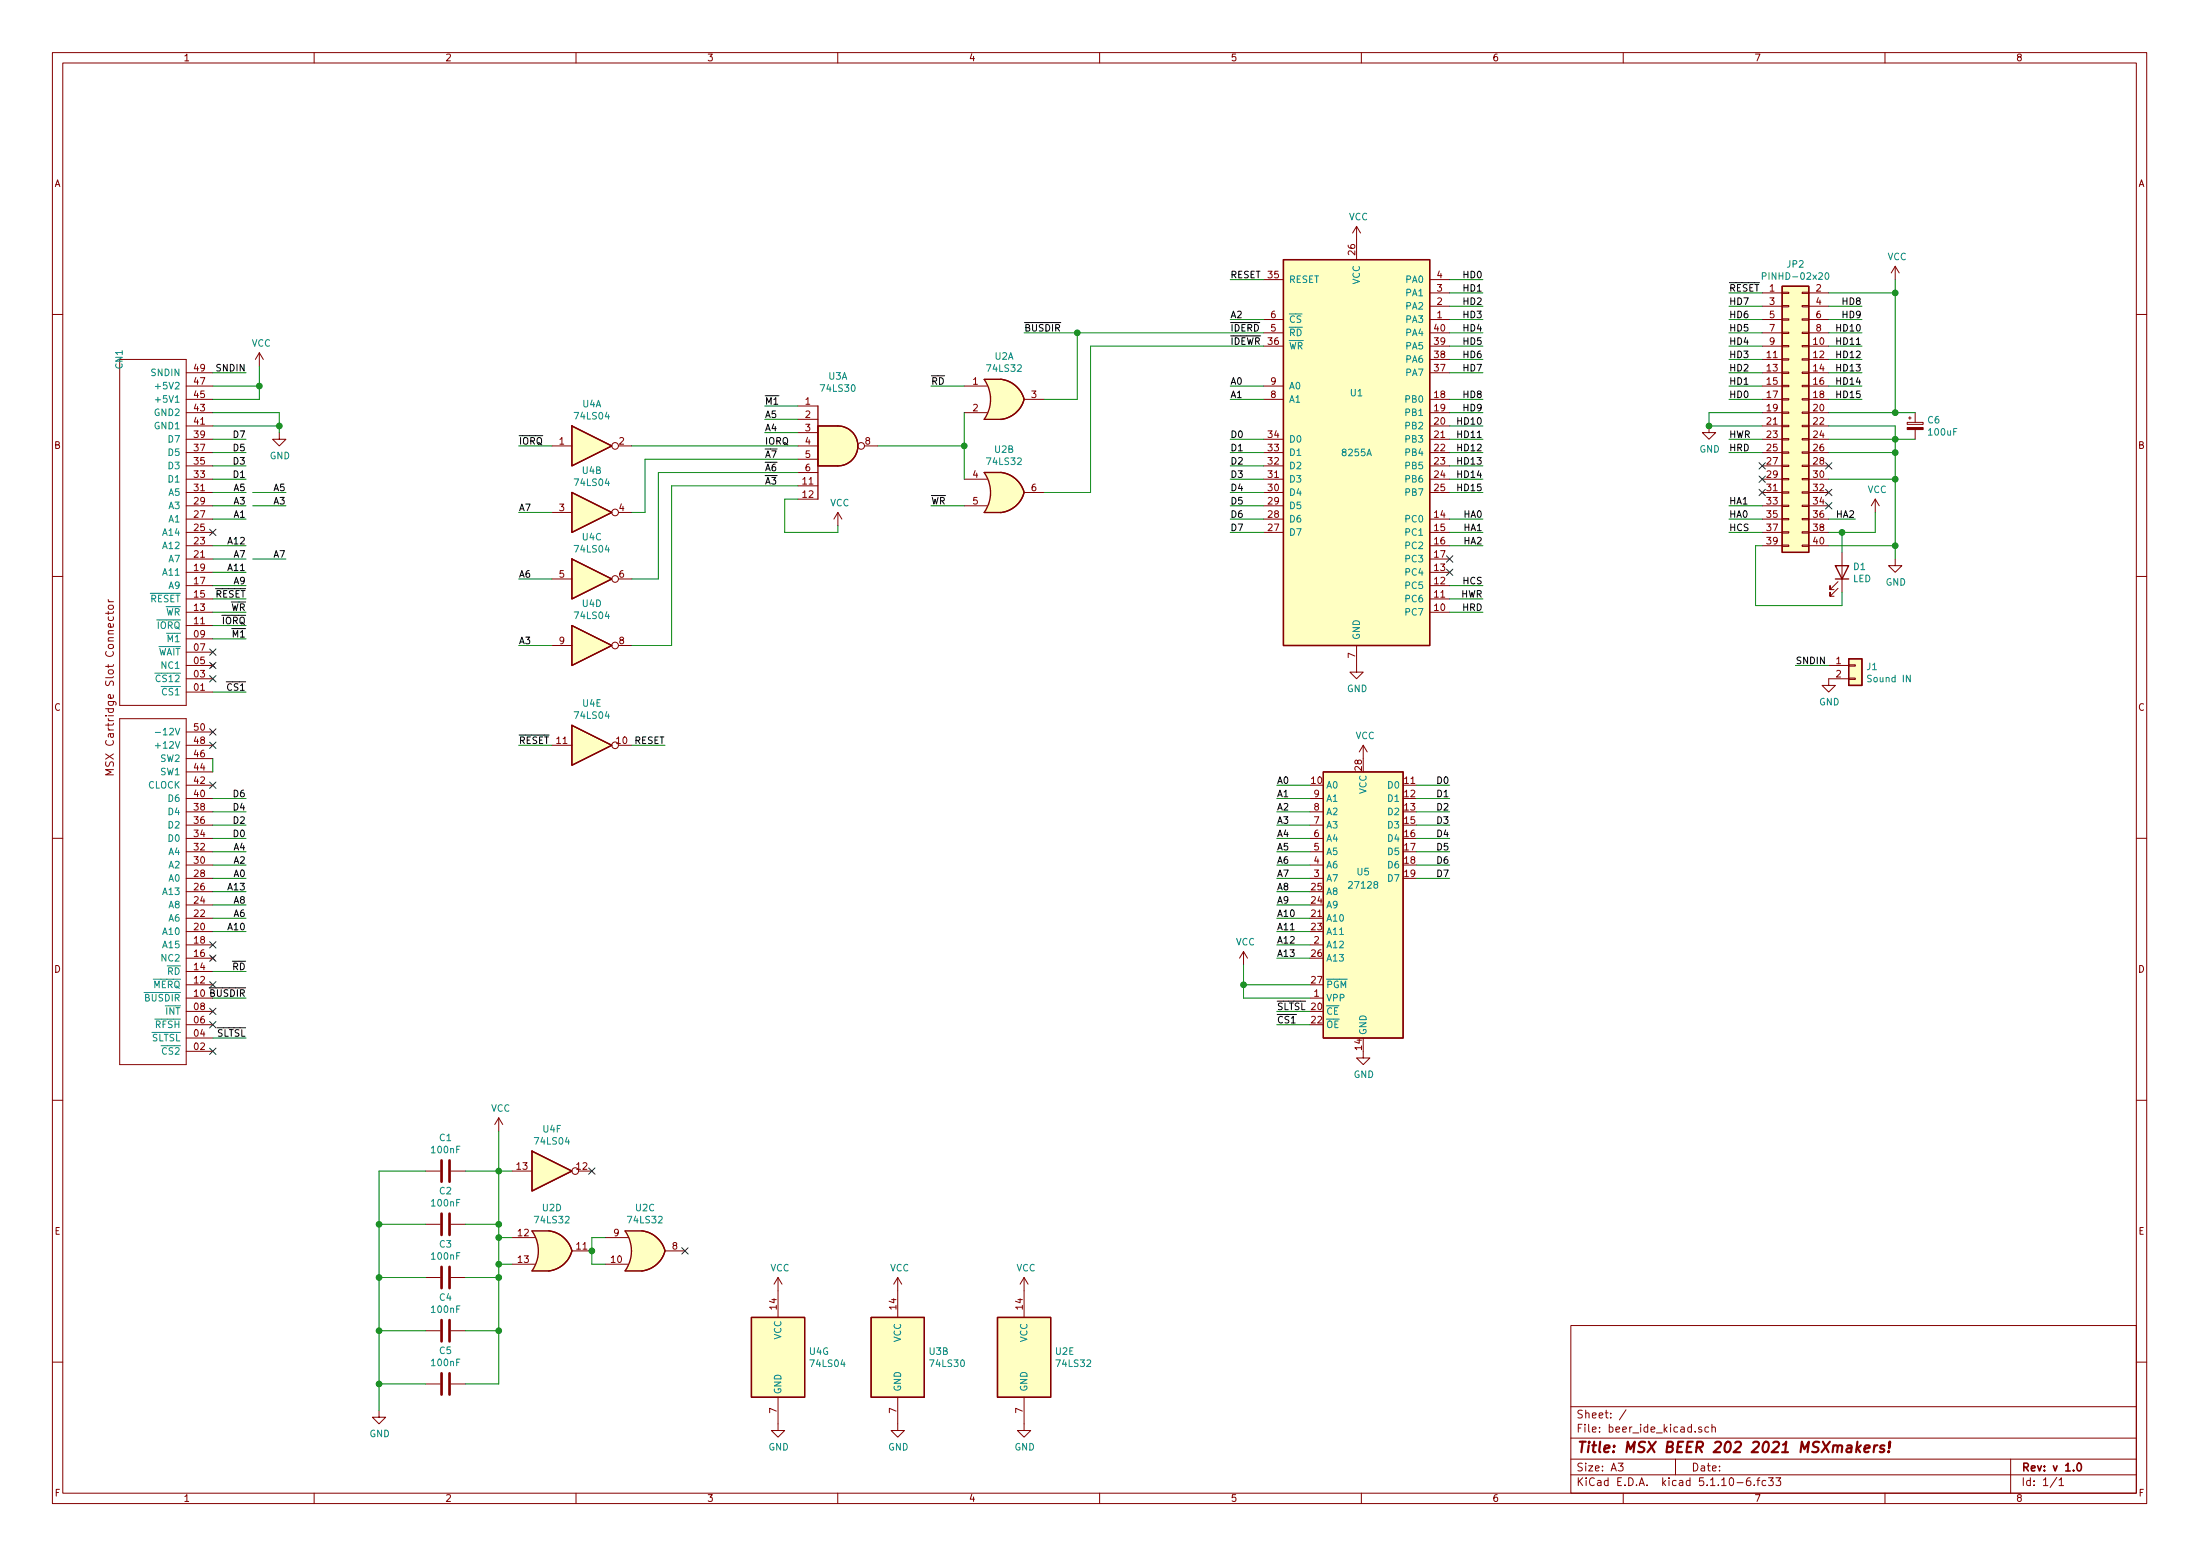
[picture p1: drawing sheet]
<svg xmlns="http://www.w3.org/2000/svg" width="420mm" height="297mm" viewBox="0 0 420 297" stroke-linecap="round" stroke-linejoin="round" font-family="sans-serif">
<g fill="none" stroke="#840000" stroke-width=".19">
<path d="M10 10h400v277h-400zM12 12h396v273.1h-396zM60 10v2M110 10v2M160 10v2M210 10v2M260 10v2M310 10v2M360 10v2M241.3 53.4h3.8M259.1 43.2l-.8 1.3M259.1 43.2v6.4"/>
<path d="M259.1 43.2l.7 1.3M273 58.5h3.9M273 55.9h3.9M273 53.4h3.9M336.5 58.5h3.9M336.5 55.9h3.9M340.4 58.3h1.2v.3h-1.2zM340.4 55.8h1.2v.2h-1.2zM344.2 58.3h1.2v.3h-1.2zM344.2 55.8h1.2v.2h-1.2zM345.4 58.5h3.8M345.4 55.9h3.8"/>
<path d="M361.9 50.8l-.7 1.3M361.9 50.8v2.6M361.9 50.8l.8 1.3M10 60h2M22.9 68.6h12.7v66.1h-12.7zM35.6 78.8h5M35.6 76.2h5M35.6 73.7h5M35.6 71.2h5M49.5 67.3l-.7 1.3M49.5 67.3v2.6M49.5 67.3l.8 1.3"/>
<path d="M152.4 77.5h3.8M184.1 78.8h4.4M184.1 73.7h4.4M195.6 76.2h3.8M241.3 76.2h3.8M241.3 73.7h3.8M241.3 61h3.8M241.3 66.1h3.8M241.3 63.5h3.8M273 68.6h3.9M273 78.8h3.9M273 76.2h3.9"/>
<path d="M273 71.2h3.9M273 61h3.9M273 66.1h3.9M273 63.5h3.9M336.5 68.6h3.9M336.5 78.8h3.9M336.5 76.2h3.9M336.5 73.7h3.9M336.5 71.2h3.9M336.5 61h3.9M336.5 66.1h3.9M336.5 63.5h3.9"/>
<path d="M340.4 76.1h1.2v.3h-1.2zM340.4 73.6h1.2v.2h-1.2zM340.4 71h1.2v.3h-1.2zM340.4 68.5h1.2v.2h-1.2zM340.4 78.6h1.2v.3h-1.2zM340.4 65.9h1.2v.3h-1.2zM340.4 63.4h1.2v.3h-1.2zM340.4 60.9h1.2v.2h-1.2zM344.2 76.1h1.2v.3h-1.2zM344.2 73.6h1.2v.2h-1.2zM344.2 71h1.2v.3h-1.2zM344.2 68.5h1.2v.2h-1.2z"/>
<path d="M344.2 78.6h1.2v.3h-1.2zM344.2 65.9h1.2v.3h-1.2zM344.2 63.4h1.2v.3h-1.2zM344.2 60.9h1.2v.2h-1.2zM345.4 68.6h3.8M345.4 78.8h3.8M345.4 76.2h3.8M345.4 73.7h3.8M345.4 71.2h3.8M345.4 61h3.8M345.4 66.1h3.8M345.4 63.5h3.8"/>
<path d="M364.5 79.8h.5M364.7 79.5v.5M365.8 78.8v1.8M408 60h2M35.6 99.1h5M35.6 96.6h5M35.6 94h5M35.6 91.5h5M35.6 88.9h5M35.6 86.4h5M35.6 83.9h5M35.6 81.3h5"/>
<path d="M53.3 82.6v1.3h1.3l-1.3 1.2-1.2-1.2h1.2M105.4 85.1h3.8M105.4 97.8h3.8M118.1 85.1h2.5M118.1 97.8h2.5M152.4 92.7h3.8M152.4 95.3h3.8M152.4 80h3.8M152.4 82.6h3.8M152.4 85.1h3.8M152.4 87.7h3.8M152.4 90.2h3.8"/>
<path d="M160 97.8l-.7 1.3M160 97.8v2.6M160 97.8l.8 1.3M165.1 85.1h2.5M184.1 96.6h4.4M184.1 91.5h4.4M195.6 94h3.8M241.3 99.1h3.8M241.3 96.6h3.8M241.3 94h3.8M241.3 91.5h3.8M241.3 88.9h3.8"/>
<path d="M241.3 86.4h3.8M241.3 83.9h3.8M273 99.1h3.9M273 94h3.9M273 91.5h3.9M273 88.9h3.9M273 86.4h3.9M273 83.9h3.9M273 81.3h3.9M326.4 81.3v1.3h1.3l-1.3 1.3-1.3-1.3h1.3M336.5 99.1h3.9M336.5 96.6h3.9"/>
<path d="M336.5 94h3.9M336.5 91.5h3.9M336.5 88.9h3.9M336.5 86.4h3.9M336.5 83.9h3.9M336.5 81.3h3.9M340.4 83.7h1.2v.3h-1.2zM340.4 86.3h1.2v.2h-1.2zM340.4 88.8h1.2v.3h-1.2zM340.4 91.3h1.2v.3h-1.2zM340.4 93.9h1.2v.2h-1.2zM340.4 96.4h1.2v.3h-1.2z"/>
<path d="M340.4 99h1.2v.2h-1.2zM340.4 81.2h1.2v.2h-1.2zM344.2 83.7h1.2v.3h-1.2zM344.2 86.3h1.2v.2h-1.2zM344.2 88.8h1.2v.3h-1.2zM344.2 91.3h1.2v.3h-1.2zM344.2 93.9h1.2v.2h-1.2zM344.2 96.4h1.2v.3h-1.2zM344.2 99h1.2v.2h-1.2zM344.2 81.2h1.2v.2h-1.2zM345.4 99.1h3.8M345.4 96.6h3.8"/>
<path d="M345.4 94h3.8M345.4 91.5h3.8M345.4 88.9h3.8M345.4 86.4h3.8M345.4 83.9h3.8M345.4 81.3h3.8M358.1 95.3l-.7 1.3M358.1 95.3v2.5M358.1 95.3l.8 1.3M364.2 80.6h3.1v.4h-3.1zM365.8 82v1.9M10 110h2"/>
<path d="M20.7 114.4l.1 .3 .2 .2M20.7 116.7v.6M20.7 114.9h1M20.8 115.6h.7l.2 .2-.2 .4h-.7l-.1-.2zM21.7 116.7l-.2 .4h-1.3M35.6 119.4h5M35.6 116.9h5M35.6 114.3h5M35.6 111.8h5M35.6 109.3h5M35.6 106.7h5M35.6 104.2h5"/>
<path d="M35.6 101.6h5M105.4 110.5h3.8M118.1 110.5h2.5M241.3 101.6h3.8M273 116.9h3.9M273 114.3h3.9M273 111.8h3.9M273 109.3h3.9M273 106.7h3.9M273 104.2h3.9M273 101.6h3.9M336.5 104.2h3.9"/>
<path d="M336.5 101.6h3.9M340.4 101.5h1.2v.3h-1.2zM340.4 104h1.2v.3h-1.2zM344.2 101.5h1.2v.3h-1.2zM344.2 104h1.2v.3h-1.2zM345.4 104.2h3.8M345.4 101.6h3.8M351 112.3l-1.5 1.5v-.7v.7h.8M351 111l-1.5 1.6v-.8v.8h.8M351.8 105.4v7.7M361.9 106.7v1.3h1.3l-1.3 1.3-1.2-1.3h1.2M408 110h2"/>
<path d="M22.9 137.2h12.7v66h-12.7zM35.6 132.1h5M35.6 129.6h5M35.6 127h5M35.6 124.5h5M35.6 122h5M35.6 139.7h5M40.3 126.7l.7 .7M41 126.7l-.7 .7M105.4 123.2h3.8M118.1 123.2h2.5M259.1 123.2v5.1h1.2l-1.2 1.3-1.3-1.3h1.3"/>
<path d="M349.2 127h3.9M353.1 129.4h1.2v.3h-1.2zM353.1 126.9h1.2v.3h-1.2zM353.1 129.6h-3.9v1.2h1.3l-1.3 1.3-1.2-1.3h1.2M21.7 146.9h-1.5l1 .5-1 .5h1.5M35.6 142.3h5M35.6 157.5h5M35.6 155h5M35.6 152.4h5M35.6 149.9h5M35.6 147.4h5M35.6 144.8h5"/>
<path d="M105.4 142.3h3.8M118.1 142.3h2.5M250.2 157.5h2.5M250.2 155h2.5M250.2 152.4h2.5M260.3 142.3l-.7 1.2M260.3 142.3v2.5M260.3 142.3l.8 1.2M10 160h2M35.6 160.1h5M35.6 177.8h5M35.6 175.3h5"/>
<path d="M35.6 172.8h5M35.6 170.2h5M35.6 167.7h5M35.6 165.1h5M35.6 162.6h5M250.2 160.1h2.5M250.2 167.7h2.5M250.2 165.1h2.5M250.2 162.6h2.5M408 160h2M35.6 198.2h5M35.6 195.6h5"/>
<path d="M35.6 193.1h5M35.6 190.5h5M35.6 188h5M35.6 185.5h5M35.6 182.9h5M35.6 180.4h5M40.3 182.5l.7 .8M41 182.5l-.7 .8M237.5 181.6l-.8 1.3M237.5 181.6v2.6M237.5 181.6l.8 1.3M250.2 190.5h2.5"/>
<path d="M250.2 180.4h2.5M10 210h2M35.6 200.7h5M95.2 213.4l-.7 1.3M95.2 213.4v2.5M95.2 213.4l.8 1.3M260.3 200.7v1.3h1.3l-1.3 1.2-1.2-1.2h1.2M408 210h2M81.3 233.7h2.8M81.3 223.6h2.8M86.1 233.7h2.8M86.1 223.6h2.8"/>
<path d="M97.8 223.6h3.8M97.8 236.3h4.3M109.2 238.8h3.8M110.5 223.6h2.5M115.6 236.3h4.3M127 238.8h3.8M81.3 254h2.8M81.3 243.9h2.8M86.1 254h2.8M86.1 243.9h2.8M97.8 241.3h4.3M115.6 241.3h4.3"/>
<path d="M148.6 243.9l-.8 1.2M148.6 243.9v7.6M148.6 243.9l.8 1.2M171.4 243.9l-.7 1.2M171.4 243.9v7.6M171.4 243.9l.8 1.2M195.6 243.9l-.8 1.2M195.6 243.9v7.6M195.6 243.9l.7 1.2M300 253h108v32.1h-108zM10 260h2M72.4 269.3v1.2h1.3l-1.3 1.3-1.3-1.3h1.3"/>
<path d="M81.3 264.2h2.8M86.1 264.2h2.8M148.6 266.7v6.4h1.3l-1.3 1.3-1.3-1.3h1.3M171.4 266.7v6.4h1.3l-1.3 1.3-1.2-1.3h1.2M195.6 266.7v6.4h1.2l-1.2 1.3-1.3-1.3h1.3M300 278.5h108M300 274.5h108M300 268.5h108M309 279.3h1l-.5 .6 .4 .1v.7l-.2 .1-.7-.1M310.5 269.1l-1.2 2M320 278.5v3M325 272.5a.37 .37 0 0 0-.6 .1l.1 .2 .5 .2v.1l-.2 .3-.4-.1"/>
<path d="M326.3 272.5l-.4-.1-.3 .3 .1 .6 .2 .1 .4-.1M326.9 272.5h.1a.37 .37 0 0 1 .6 .1v.8M326.9 271.9v1.5M384 278.5v6.6M408 260h2M60 285.1v1.9M110 285.1v1.9M160 285.1v1.9M210 285.1v1.9M260 285.1v1.9M300 281.5h108M310 285.1v1.9"/>
<path d="M331.7 283h1.2M334.2 282.1a.59 .59 0 0 0-.7 .6l.2 .8 .4 .1 .2-.1 .1-.5-.2-.3h-.4l-.3 .3M335 283.5v.1M335.5 282.6h.6M336.1 282.1l-.4 .2v1.3M337.2 282.7l-.4-.1-.3 .3 .2 .6h.5M337.7 282.1h1l-.5 .6 .4 .1v.7l-.2 .1-.7-.1M339.2 282.1h.9l-.5 .6 .4 .1v.7l-.2 .1-.6-.1M360 285.1v1.9M392.8 282l-1.3 2M393.2 282.5l.5-.4v1.5M393.2 283.6h.9"/>
<circle cx="117.5" cy="85.1" r=".63"/>
<circle cx="117.5" cy="97.8" r=".63"/>
<circle cx="164.5" cy="85.1" r=".63"/>
<circle cx="117.5" cy="110.5" r=".63"/>
<circle cx="117.5" cy="123.2" r=".63"/>
<circle cx="117.5" cy="142.3" r=".63"/>
<circle cx="109.9" cy="223.6" r=".63"/>
</g>
<path d="M396.8 279.5l.2-.2a.81 .81 0 0 1 .6 .6 .81 .81 0 0 1-.3 .8l-.1 .1a.79 .79 0 0 1-.4-1.3z" fill="none" stroke="#840000" stroke-width=".3"/>
<path d="M354.7 275.2l-.2 2M354.8 276.5l.4 .7M355.4 275.9l-.8 .8M356.1 276.6l1-.2-.1-.4h-.7l-.3 .9 .3 .3 .6-.1M358 275.9l-.2 1.3M358.6 275.9a.55 .55 0 0 0-.7 .4M359.9 276l-.5-.1-.2 .1-.1 .3 .2 .3 .5 .1 .1 .2-.2 .2-.2 .1-.5-.1M360.7 277l.1 .1-.1 .1-.1-.1 .1-.1v.2M360.9 275.2l-.1 1.3" fill="none" stroke="#840000" stroke-width=".41"/>
<g fill="#ffffc2" stroke="#ffffc2" stroke-width=".19">
<path d="M160 81.3a3.8 3.8 0 0 1 3.8 3.8 3.8 3.8 0 0 1-3.8 3.8z"/>
<path d="M156.2 81.3h3.8v7.6h-3.8z"/>
<path d="M109.2 94l7.6 3.8-7.6 3.8z"/>
<path d="M104.8 235a5.2 5.2 0 0 1 4.4 3.8l-5 1.3z"/>
<path d="M104.2 237.5l5 1.3a5.2 5.2 0 0 1-4.4 3.8z"/>
<path d="M101.6 242.6h3.2z"/>
<path d="M101.6 235h3.2z"/>
<path d="M101.6 235h3.2v7.6h-3.2a6.7 6.7 0 0 0 0-7.6z"/>
<path d="M109.2 138.5l7.6 3.8-7.6 3.8z"/>
<path d="M101.6 219.7l7.6 3.9-7.6 3.8z"/>
<path d="M143.5 251.5h10.2v15.2h-10.2z"/>
<path d="M166.4 251.5h10.1v15.2h-10.1z"/>
<path d="M191.1 72.4a5.2 5.2 0 0 1 4.5 3.8l-5 1.4z"/>
<path d="M190.6 74.9l5 1.4a5.2 5.2 0 0 1-4.5 3.8z"/>
<path d="M188 80h3.1z"/>
<path d="M188 72.4h3.1z"/>
<path d="M188 72.4h3.1v7.6h-3.1a6.7 6.7 0 0 0 0-7.6z"/>
<path d="M191.1 90.2a5.2 5.2 0 0 1 4.5 3.8l-5 1.3z"/>
<path d="M190.6 92.7l5 1.3a5.2 5.2 0 0 1-4.5 3.9z"/>
<path d="M188 97.8h3.1z"/>
<path d="M188 90.2h3.1z"/>
<path d="M188 90.2h3.1v7.6h-3.1a6.7 6.7 0 0 0 0-7.6z"/>
<path d="M122.6 235a5.2 5.2 0 0 1 4.4 3.8l-5 1.3z"/>
<path d="M122 237.5l5 1.3a5.2 5.2 0 0 1-4.4 3.8z"/>
<path d="M119.4 242.6h3.2z"/>
<path d="M119.4 235h3.2z"/>
<path d="M119.4 235h3.2v7.6h-3.2a6.7 6.7 0 0 0 0-7.6z"/>
<path d="M190.5 251.5h10.2v15.2h-10.2z"/>
<path d="M245.1 49.6h27.9v73.6h-27.9z"/>
<path d="M252.7 147.4h15.3v50.8h-15.3z"/>
<path d="M340.4 54.6h5v50.8h-5z"/>
<path d="M109.2 119.4l7.6 3.8-7.6 3.8z"/>
<path d="M353.1 125.8h2.5v5h-2.5z"/>
<path d="M109.2 81.3l7.6 3.8-7.6 3.8z"/>
<path d="M109.2 106.7l7.6 3.8-7.6 3.8z"/>
</g>
<g fill="none" stroke="#840000" stroke-width=".25">
<path d="M245.1 49.6h27.9v73.6h-27.9zM340.4 54.6h5v50.8h-5zM156.2 77.5v17.8M191.1 72.4a5.2 5.2 0 0 1 4.5 3.8M191.1 72.4l-3.1 .1a6.6 6.6 0 0 1 0 7.5M195.6 76.3a5.2 5.2 0 0 1-4.5 3.8l-3.1-.1M109.2 94l7.6 3.8-7.6 3.8zM109.2 81.3l7.6 3.8-7.6 3.8zM156.2 81.3h3.8a3.8 3.8 0 0 1 3.8 3.8 3.8 3.8 0 0 1-3.8 3.8h-3.8zM188 90.2h3.1a5.2 5.2 0 0 1 4.5 3.8M188 90.2a6.6 6.6 0 0 1 0 7.6M195.6 94a5.2 5.2 0 0 1-4.5 3.9l-3.1-.1"/>
<path d="M109.2 119.4l7.6 3.8-7.6 3.8zM109.2 106.7l7.6 3.8-7.6 3.8zM350.5 108h2.6l-1.3 2.5zM350.5 110.5h2.6M109.2 138.5l7.6 3.8-7.6 3.8zM353.1 125.8h2.5v5h-2.5zM252.7 147.4h15.3v50.8h-15.3zM101.6 219.7l7.6 3.9-7.6 3.8zM104.8 235a5.2 5.2 0 0 1 4.4 3.8M104.8 235h-3.2a6.6 6.6 0 0 1 0 7.6h3.2M109.2 238.8a5.2 5.2 0 0 1-4.4 3.8M119.4 235h3.2"/>
<path d="M119.4 235a6.6 6.6 0 0 1 0 7.6M122.6 235a5.2 5.2 0 0 1 4.4 3.8M127 238.8a5.2 5.2 0 0 1-4.4 3.8M119.4 242.6h3.2M143.5 251.5h10.2v15.2h-10.2zM166.4 251.5h10.1v15.2h-10.1zM190.5 251.5h10.2v15.2h-10.2z"/>
</g>
<path d="M84.3 221.5v4.1M84.3 231.7v4M85.9 221.5v4.1M85.9 231.7v4M84.3 241.8v4.1M84.3 252v4.1M85.9 241.8v4.1M85.9 252v4.1M84.3 262.2v4M85.9 262.2v4" fill="none" stroke="#840000" stroke-width=".51"/>
<path d="M364.2 81.6h3.1v.4h-3.1z" fill="#840000" stroke="#840000" stroke-width=".19"/>
<path d="M336.6 52.7h.6v-.5l-.6-.1v1.2M348.7 52.2l.1-.1a.67 .67 0 0 1 .5 .6 .67 .67 0 0 1-.5 .6l-.3-.5zM29.7 76.3h1M29.7 73.8h1M29.6 128.5h1.2M29.7 139.8h1M364.8 128.9v1.3l-.7-1.3v1.3M29.7 142.4h1" fill="none" stroke="#008484" stroke-width=".19"/>
<g fill="none" stroke="#008400" stroke-width=".19">
<path d="M234.9 53.4h6.4M276.9 55.9h6.3M276.9 58.5h6.3M276.9 53.4h6.3M330.2 55.9h6.3M330.2 58.5h6.3M349.2 55.9h12.7M349.2 58.5h6.4M361.9 53.4v25.4M40.6 73.7h8.9M40.6 78.8h12.7v3.8M40.6 71.2h6.4"/>
<path d="M49.5 69.9v6.3h-8.9M146 77.5h6.4M177.8 73.7h6.3M184.1 78.8v12.7M195.6 63.5h45.7M205.7 63.5v12.7h-6.3M234.9 73.7h6.4M234.9 76.2h6.4M234.9 61h6.4M241.3 66.1h-33v27.9h-8.9M276.9 63.5h6.3M276.9 76.2h6.3"/>
<path d="M276.9 78.8h6.3M276.9 71.2h6.3M276.9 68.6h6.3M276.9 66.1h6.3M276.9 61h6.3M330.2 73.7h6.3M330.2 63.5h6.3M330.2 76.2h6.3M330.2 71.2h6.3M330.2 68.6h6.3M330.2 66.1h6.3M330.2 61h6.3"/>
<path d="M336.5 78.8h-10.1v2.5h10.1M349.2 73.7h6.4M349.2 63.5h6.4M349.2 76.2h6.4M349.2 78.8h16.6M349.2 71.2h6.4M349.2 68.6h6.4M349.2 66.1h6.4M349.2 61h6.4M40.6 81.3h12.7M40.6 99.1h6.4M40.6 94h6.4"/>
<path d="M40.6 96.6h6.4M40.6 83.9h6.4M40.6 86.4h6.4M40.6 91.5h6.4M40.6 88.9h6.4M48.3 94h6.3M48.3 96.6h6.3M99.1 97.8h6.3M99.1 85.1h6.3M120.6 85.1h31.8M146 80h6.4M146 82.6h6.4"/>
<path d="M152.4 95.3h-2.5v6.3h10.1v-1.2M152.4 90.2h-26.7v20.3h-5.1M152.4 92.7h-24.1v30.5h-7.7M152.4 87.7h-29.2v10.1h-2.6M167.6 85.1h16.5M177.8 96.6h6.3M234.9 99.1h6.4M234.9 94h6.4M234.9 96.6h6.4M234.9 83.9h6.4M234.9 86.4h6.4M234.9 91.5h6.4"/>
<path d="M234.9 88.9h6.4M276.9 81.3h6.3M276.9 99.1h6.3M276.9 94h6.3M276.9 83.9h6.3M276.9 86.4h6.3M276.9 91.5h6.3M276.9 88.9h6.3M330.2 99.1h6.3M330.2 96.6h6.3M330.2 83.9h6.3M330.2 86.4h6.3"/>
<path d="M349.2 81.3h12.7v25.4M349.2 99.1h5.1M349.2 83.9h16.6M349.2 86.4h12.7M349.2 91.5h12.7M358.1 97.8v3.8h-8.9M40.6 104.2h6.4M40.6 111.8h6.4M40.6 116.9h6.4M40.6 114.3h6.4M40.6 106.7h6.4M40.6 109.3h6.4"/>
<path d="M40.6 119.4h6.4M48.3 106.7h6.3M99.1 110.5h6.3M234.9 101.6h6.4M276.9 104.2h6.3M276.9 111.8h6.3M276.9 116.9h6.3M276.9 114.3h6.3M276.9 101.6h6.3M330.2 101.6h6.3M336.5 104.2h-1.2v11.4h16.5v-2.5M349.2 104.2h12.7"/>
<path d="M351.8 101.6v3.8M40.6 132.1h6.4M40.6 122h6.4M99.1 123.2h6.3M342.9 127h6.3M40.6 144.8v2.6M40.6 155h6.4M40.6 157.5h6.4M40.6 152.4h6.4M99.1 142.3h6.3M120.6 142.3h6.4M243.8 155h6.4"/>
<path d="M243.8 157.5h6.4M243.8 152.4h6.4M243.8 149.9h6.4M270.5 155h6.4M270.5 157.5h6.4M270.5 152.4h6.4M270.5 149.9h6.4M40.6 170.2h6.4M40.6 177.8h6.4M40.6 175.3h6.4M40.6 172.8h6.4M40.6 167.7h6.4"/>
<path d="M40.6 165.1h6.4M40.6 162.6h6.4M40.6 160.1h6.4M243.8 170.2h6.4M243.8 177.8h6.4M243.8 175.3h6.4M243.8 172.8h6.4M243.8 167.7h6.4M243.8 165.1h6.4M243.8 162.6h6.4M243.8 160.1h6.4M270.5 167.7h6.4"/>
<path d="M270.5 165.1h6.4M270.5 162.6h6.4M270.5 160.1h6.4M40.6 190.5h6.4M40.6 198.2h6.4M40.6 185.5h6.4M237.5 184.2v6.3h12.7M237.5 188h12.7M243.8 180.4h6.4M243.8 195.6h6.4M243.8 193.1h6.4M243.8 182.9h6.4"/>
<path d="M95.2 215.9v48.3h-6.3M72.4 233.7h8.9M81.3 223.6h-8.9v45.7M88.9 223.6h8.9M88.9 233.7h6.3M95.2 236.3h2.6M115.6 236.3h-2.6v5h2.6M72.4 243.9h8.9M72.4 254h8.9M88.9 243.9h6.3M88.9 254h6.3M95.2 241.3h2.6"/>
<path d="M72.4 264.2h8.9"/>
</g>
<path d="M246.4 193.7h1.2" fill="none" stroke="#000" stroke-width=".19"/>
<g fill="#008400" stroke="#008400" stroke-width=".25">
<circle cx="53.3" cy="81.3" r=".51"/>
<circle cx="72.4" cy="264.2" r=".51"/>
<circle cx="361.9" cy="78.8" r=".51"/>
<circle cx="72.4" cy="254" r=".51"/>
<circle cx="361.9" cy="55.9" r=".51"/>
<circle cx="72.4" cy="233.7" r=".51"/>
<circle cx="326.4" cy="81.3" r=".51"/>
<circle cx="95.3" cy="254" r=".51"/>
<circle cx="113" cy="238.8" r=".51"/>
<circle cx="49.5" cy="73.7" r=".51"/>
<circle cx="205.7" cy="63.5" r=".51"/>
<circle cx="72.4" cy="243.9" r=".51"/>
<circle cx="95.3" cy="233.7" r=".51"/>
<circle cx="351.8" cy="101.6" r=".51"/>
<circle cx="184.2" cy="85.1" r=".51"/>
<circle cx="361.9" cy="104.2" r=".51"/>
<circle cx="361.9" cy="91.5" r=".51"/>
<circle cx="361.9" cy="86.4" r=".51"/>
<circle cx="361.9" cy="83.9" r=".51"/>
<circle cx="237.5" cy="188" r=".51"/>
<circle cx="95.3" cy="241.3" r=".51"/>
<circle cx="95.3" cy="243.9" r=".51"/>
<circle cx="95.3" cy="236.3" r=".51"/>
<circle cx="95.3" cy="223.6" r=".51"/>
</g>
<g fill="none" stroke="#000084" stroke-width=".19">
<path d="M335.9 88.3l1.3 1.2M335.9 90.9l1.3 1.2M335.9 93.4l1.3 1.2M337.2 88.3l-1.3 1.2M337.2 90.9l-1.3 1.2M337.2 93.4l-1.3 1.2M348.6 88.3l1.3 1.2M348.6 93.4l1.3 1.2M348.6 95.9l1.3 1.3M349.9 88.3l-1.3 1.2M349.9 93.4l-1.3 1.2M349.9 95.9l-1.3 1.3"/>
<path d="M40 101l1.2 1.2M41.2 101l-1.2 1.2M276.3 106.1l1.2 1.2M276.3 108.6l1.2 1.3M277.5 106.1l-1.2 1.2M277.5 108.6l-1.2 1.3M40 139.1l1.2 1.2M40 129l1.2 1.2M40 126.4l1.2 1.2M40 123.9l1.2 1.2M41.2 139.1l-1.2 1.2M41.2 129l-1.2 1.2"/>
<path d="M41.2 126.4l-1.2 1.2M41.2 123.9l-1.2 1.2M40 149.3l1.2 1.2M40 141.7l1.2 1.2M41.2 149.3l-1.2 1.2M41.2 141.7l-1.2 1.2M40 179.8l1.2 1.2M41.2 179.8l-1.2 1.2M40 187.4l1.2 1.2M40 195l1.2 1.2M40 192.5l1.2 1.2M40 182.3l1.2 1.2"/>
<path d="M41.2 187.4l-1.2 1.2M41.2 195l-1.2 1.2M41.2 192.5l-1.2 1.2M41.2 182.3l-1.2 1.2M40 200.1l1.2 1.2M41.2 200.1l-1.2 1.2M112.4 222.9l1.2 1.3M113.6 222.9l-1.2 1.3M130.2 238.2l1.2 1.2M131.4 238.2l-1.2 1.2"/>
</g>
<text font-size="2.8" fill="#840000" x="301" y="277.3">Title: MSX BEER 202 2021 MSXmakers!</text>
<g font-size="2.1" fill="#840000">
<text x="21.7" y="146.3" transform="rotate(-90 21.7 146.3)">MSX Cartridge Slot Connector</text>
<text x="301" y="273.5">File: beer_ide_kicad.sch</text>
<text x="301" y="270.8">Sheet: /</text>
<text x="301" y="280.9">Size: A3</text>
<text x="323" y="280.9">Date:</text>
<text x="386" y="280.9">Rev: v 1.0</text>
<text x="301" y="283.7">KiCad E.D.A. kicad 5.1.10-6.fc33</text>
<text x="386" y="283.7">Id: 1/1</text>
</g>
<g font-size="1.8" fill="#840000">
<text x="35" y="11.7">1</text>
<text x="85" y="11.7">2</text>
<text x="135" y="11.7">3</text>
<text x="185" y="11.7">4</text>
<text x="235" y="11.7">5</text>
<text x="285" y="11.7">6</text>
<text x="335" y="11.7">7</text>
<text x="385" y="11.7">8</text>
<text x="10.4" y="35.7">A</text>
<text x="408.4" y="35.7">A</text>
<text x="242.2" y="53.1">35</text>
<text x="258.8" y="48.6" transform="rotate(-90 258.8 48.6)">26</text>
<text x="274.5" y="53.1">4</text>
<text x="274.5" y="58.2">2</text>
<text x="274.5" y="55.7">3</text>
<text x="338" y="55.7">1</text>
<text x="338" y="58.2">3</text>
<text x="346.9" y="55.7">2</text>
<text x="346.9" y="58.2">4</text>
<text x="242.2" y="65.8">36</text>
<text x="242.7" y="63.3">5</text>
<text x="242.7" y="60.7">6</text>
<text x="274" y="65.8">39</text>
<text x="274" y="63.3">40</text>
<text x="274.5" y="60.7">1</text>
<text x="338" y="60.7">5</text>
<text x="338" y="63.3">7</text>
<text x="338" y="65.8">9</text>
<text x="346.4" y="65.8">10</text>
<text x="346.9" y="60.7">6</text>
<text x="346.9" y="63.3">8</text>
<text x="37.1" y="70.9">49</text>
<text x="274" y="70.9">37</text>
<text x="274" y="68.4">38</text>
<text x="337.5" y="68.4">11</text>
<text x="337.5" y="70.9">13</text>
<text x="346.4" y="68.4">12</text>
<text x="346.4" y="70.9">14</text>
<text x="37.1" y="76">45</text>
<text x="37.1" y="73.4">47</text>
<text x="153.8" y="77.3">1</text>
<text x="185.8" y="73.4">1</text>
<text x="197" y="76">3</text>
<text x="242.7" y="76">8</text>
<text x="242.7" y="73.4">9</text>
<text x="274" y="76">18</text>
<text x="337.5" y="73.4">15</text>
<text x="337.5" y="76">17</text>
<text x="346.4" y="73.4">16</text>
<text x="346.4" y="76">18</text>
<text x="37.1" y="83.6">39</text>
<text x="37.1" y="81.1">41</text>
<text x="37.1" y="78.5">43</text>
<text x="153.8" y="79.8">2</text>
<text x="153.8" y="82.3">3</text>
<text x="185.8" y="78.5">2</text>
<text x="242.2" y="83.6">34</text>
<text x="274" y="78.5">19</text>
<text x="274" y="81.1">20</text>
<text x="274" y="83.6">21</text>
<text x="337.5" y="78.5">19</text>
<text x="337.5" y="81.1">21</text>
<text x="337.5" y="83.6">23</text>
<text x="346.4" y="78.5">20</text>
<text x="346.4" y="81.1">22</text>
<text x="346.4" y="83.6">24</text>
<text x="10.4" y="85.7">B</text>
<text x="37.1" y="88.7">35</text>
<text x="37.1" y="86.1">37</text>
<text x="106.8" y="84.9">1</text>
<text x="118.3" y="84.9">2</text>
<text x="153.8" y="84.9">4</text>
<text x="153.8" y="87.4">5</text>
<text x="153.8" y="90">6</text>
<text x="165.3" y="84.9">8</text>
<text x="242.2" y="88.7">32</text>
<text x="242.2" y="86.1">33</text>
<text x="274" y="86.1">22</text>
<text x="274" y="88.7">23</text>
<text x="337.5" y="86.1">25</text>
<text x="337.5" y="88.7">27</text>
<text x="346.4" y="86.1">26</text>
<text x="346.4" y="88.7">28</text>
<text x="408.4" y="85.7">B</text>
<text x="37.1" y="93.8">31</text>
<text x="37.1" y="91.2">33</text>
<text x="153.3" y="92.5">11</text>
<text x="153.3" y="95">12</text>
<text x="185.8" y="91.2">4</text>
<text x="197" y="93.8">6</text>
<text x="242.2" y="93.8">30</text>
<text x="242.2" y="91.2">31</text>
<text x="274" y="91.2">24</text>
<text x="274" y="93.8">25</text>
<text x="337.5" y="91.2">29</text>
<text x="337.5" y="93.8">31</text>
<text x="346.4" y="91.2">30</text>
<text x="346.4" y="93.8">32</text>
<text x="37.1" y="101.4">25</text>
<text x="37.1" y="98.8">27</text>
<text x="37.1" y="96.3">29</text>
<text x="106.8" y="97.6">3</text>
<text x="118.3" y="97.6">4</text>
<text x="185.8" y="96.3">5</text>
<text x="242.2" y="101.4">27</text>
<text x="242.2" y="98.8">28</text>
<text x="242.2" y="96.3">29</text>
<text x="274" y="98.8">14</text>
<text x="274" y="101.4">15</text>
<text x="337.5" y="96.3">33</text>
<text x="337.5" y="98.8">35</text>
<text x="337.5" y="101.4">37</text>
<text x="346.4" y="96.3">34</text>
<text x="346.4" y="98.8">36</text>
<text x="346.4" y="101.4">38</text>
<text x="37.1" y="106.5">21</text>
<text x="37.1" y="103.9">23</text>
<text x="274" y="103.9">16</text>
<text x="274" y="106.5">17</text>
<text x="337.5" y="103.9">39</text>
<text x="346.4" y="103.9">40</text>
<text x="37.1" y="111.5">17</text>
<text x="37.1" y="109">19</text>
<text x="106.8" y="110.3">5</text>
<text x="118.3" y="110.3">6</text>
<text x="274" y="111.5">12</text>
<text x="274" y="109">13</text>
<text x="37.1" y="119.2">11</text>
<text x="37.1" y="116.6">13</text>
<text x="37.1" y="114.1">15</text>
<text x="274" y="116.6">10</text>
<text x="274" y="114.1">11</text>
<text x="37.1" y="124.2">07</text>
<text x="37.1" y="121.7">09</text>
<text x="106.8" y="123">9</text>
<text x="118.3" y="123">8</text>
<text x="258.8" y="125.6" transform="rotate(-90 258.8 125.6)">7</text>
<text x="37.1" y="131.9">01</text>
<text x="37.1" y="129.3">03</text>
<text x="37.1" y="126.8">05</text>
<text x="350.7" y="126.8">1</text>
<text x="350.7" y="129.3">2</text>
<text x="10.4" y="135.7">C</text>
<text x="408.4" y="135.7">C</text>
<text x="37.1" y="142">48</text>
<text x="37.1" y="139.5">50</text>
<text x="106.3" y="142">11</text>
<text x="117.8" y="142">10</text>
<text x="37.1" y="149.6">42</text>
<text x="37.1" y="147.1">44</text>
<text x="37.1" y="144.6">46</text>
<text x="250.5" y="149.6">10</text>
<text x="260.1" y="147.1" transform="rotate(-90 260.1 147.1)">28</text>
<text x="268.3" y="149.6">11</text>
<text x="37.1" y="154.7">38</text>
<text x="37.1" y="152.2">40</text>
<text x="251" y="154.7">8</text>
<text x="251" y="152.2">9</text>
<text x="268.3" y="152.2">12</text>
<text x="268.3" y="154.7">13</text>
<text x="37.1" y="159.8">34</text>
<text x="37.1" y="157.3">36</text>
<text x="251" y="159.8">6</text>
<text x="251" y="157.3">7</text>
<text x="268.3" y="157.3">15</text>
<text x="268.3" y="159.8">16</text>
<text x="37.1" y="167.4">28</text>
<text x="37.1" y="164.9">30</text>
<text x="37.1" y="162.3">32</text>
<text x="251" y="167.4">3</text>
<text x="251" y="164.9">4</text>
<text x="251" y="162.3">5</text>
<text x="268.3" y="162.3">17</text>
<text x="268.3" y="164.9">18</text>
<text x="268.3" y="167.4">19</text>
<text x="37.1" y="172.5">24</text>
<text x="37.1" y="170">26</text>
<text x="250.5" y="172.5">24</text>
<text x="250.5" y="170">25</text>
<text x="37.1" y="177.6">20</text>
<text x="37.1" y="175">22</text>
<text x="250.5" y="175">21</text>
<text x="250.5" y="177.6">23</text>
<text x="10.4" y="185.7">D</text>
<text x="37.1" y="185.2">14</text>
<text x="37.1" y="182.7">16</text>
<text x="37.1" y="180.1">18</text>
<text x="250.5" y="182.7">26</text>
<text x="251" y="180.1">2</text>
<text x="408.4" y="185.7">D</text>
<text x="37.1" y="187.7">12</text>
<text x="250.5" y="187.7">27</text>
<text x="251" y="190.3">1</text>
<text x="37.1" y="197.9">04</text>
<text x="37.1" y="195.4">06</text>
<text x="37.1" y="192.8">08</text>
<text x="250.5" y="192.8">20</text>
<text x="250.5" y="195.4">22</text>
<text x="37.1" y="200.4">02</text>
<text x="260.1" y="200.4" transform="rotate(-90 260.1 200.4)">14</text>
<text x="98.7" y="223.3">13</text>
<text x="110.2" y="223.3">12</text>
<text x="10.4" y="235.7">E</text>
<text x="99" y="236">12</text>
<text x="110.2" y="238.5">11</text>
<text x="117.2" y="236">9</text>
<text x="128.4" y="238.5">8</text>
<text x="408.4" y="235.7">E</text>
<text x="99" y="241.1">13</text>
<text x="116.8" y="241.1">10</text>
<text x="148.3" y="249.9" transform="rotate(-90 148.3 249.9)">14</text>
<text x="171.2" y="249.9" transform="rotate(-90 171.2 249.9)">14</text>
<text x="195.3" y="249.9" transform="rotate(-90 195.3 249.9)">14</text>
<text x="148.3" y="269.8" transform="rotate(-90 148.3 269.8)">7</text>
<text x="171.2" y="269.8" transform="rotate(-90 171.2 269.8)">7</text>
<text x="195.3" y="269.8" transform="rotate(-90 195.3 269.8)">7</text>
<text x="10.5" y="285.7">F</text>
<text x="35" y="286.7">1</text>
<text x="85" y="286.7">2</text>
<text x="135" y="286.7">3</text>
<text x="185" y="286.7">4</text>
<text x="235" y="286.7">5</text>
<text x="285" y="286.7">6</text>
<text x="335" y="286.7">7</text>
<text x="385" y="286.7">8</text>
<text x="408.5" y="285.7">F</text>
</g>
<g font-size="1.8" fill="#008484">
<text x="257.6" y="42">VCC</text>
<text x="337.4" y="53.4">PINHD-02x20</text>
<text x="341.3" y="51.1">JP2</text>
<text x="360.5" y="49.7">VCC</text>
<text x="246.1" y="54">RESET</text>
<text x="259.7" y="54.3" transform="rotate(-90 259.7 54.3)">VCC</text>
<text x="268.6" y="59.1">PA2</text>
<text x="268.6" y="56.6">PA1</text>
<text x="268.6" y="54">PA0</text>
<text x="246.1" y="64.2">RD</text>
<text x="246.1" y="61.6">CS</text>
<text x="268.6" y="61.6">PA3</text>
<text x="268.6" y="64.2">PA4</text>
<text x="23.4" y="70.4" transform="rotate(-90 23.4 70.4)">CN1</text>
<text x="29" y="71.8">SNDIN</text>
<text x="48.1" y="66.2">VCC</text>
<text x="188.7" y="71">74LS32</text>
<text x="190" y="68.7">U2A</text>
<text x="246.1" y="66.7">WR</text>
<text x="268.6" y="71.8">PA7</text>
<text x="268.6" y="69.3">PA6</text>
<text x="268.6" y="66.7">PA5</text>
<text x="30.4" y="76.9">+5V1</text>
<text x="30.4" y="74.3">+5V2</text>
<text x="111.3" y="77.8">U4A</text>
<text x="156.9" y="74.8">74LS30</text>
<text x="158.3" y="72.5">U3A</text>
<text x="246.1" y="76.9">A1</text>
<text x="246.1" y="74.3">A0</text>
<text x="258" y="75.7">U1</text>
<text x="268.6" y="76.9">PB0</text>
<text x="29.6" y="82">GND1</text>
<text x="29.6" y="79.4">GND2</text>
<text x="109.9" y="80.1">74LS04</text>
<text x="268.6" y="79.4">PB1</text>
<text x="268.6" y="82">PB2</text>
<text x="368.2" y="80.8">C6</text>
<text x="368.5" y="83.1">100uF</text>
<text x="32.3" y="89.6">D3</text>
<text x="32.3" y="87">D5</text>
<text x="32.3" y="84.5">D7</text>
<text x="51.5" y="87.7">GND</text>
<text x="188.7" y="88.8">74LS32</text>
<text x="190" y="86.4">U2B</text>
<text x="246.1" y="89.6">D2</text>
<text x="246.1" y="87">D1</text>
<text x="246.1" y="84.5">D0</text>
<text x="256.5" y="87.1">8255A</text>
<text x="268.6" y="84.5">PB3</text>
<text x="268.6" y="87">PB4</text>
<text x="268.6" y="89.6">PB5</text>
<text x="324.6" y="86.4">GND</text>
<text x="32.3" y="94.7">A5</text>
<text x="32.3" y="92.1">D1</text>
<text x="109.9" y="92.8">74LS04</text>
<text x="111.3" y="90.5">U4B</text>
<text x="246.1" y="94.7">D4</text>
<text x="246.1" y="92.1">D3</text>
<text x="268.6" y="92.1">PB6</text>
<text x="268.6" y="94.7">PB7</text>
<text x="356.7" y="94.1">VCC</text>
<text x="32.3" y="99.7">A1</text>
<text x="32.3" y="97.2">A3</text>
<text x="158.5" y="96.7">VCC</text>
<text x="246.1" y="99.7">D6</text>
<text x="246.1" y="97.2">D5</text>
<text x="268.6" y="99.7">PC0</text>
<text x="31.3" y="104.8">A12</text>
<text x="31.3" y="102.3">A14</text>
<text x="32.3" y="107.4">A7</text>
<text x="109.9" y="105.5">74LS04</text>
<text x="111.3" y="103.2">U4C</text>
<text x="246.1" y="102.3">D7</text>
<text x="268.6" y="102.3">PC1</text>
<text x="268.6" y="104.8">PC2</text>
<text x="268.6" y="107.4">PC3</text>
<text x="31.3" y="109.9">A11</text>
<text x="32.3" y="112.4">A9</text>
<text x="268.6" y="112.4">PC5</text>
<text x="268.6" y="109.9">PC4</text>
<text x="353.9" y="111.1">LED</text>
<text x="354" y="108.8">D1</text>
<text x="360.1" y="111.8">GND</text>
<text x="28.7" y="115">RESET</text>
<text x="31.6" y="117.5">WR</text>
<text x="109.9" y="118.2">74LS04</text>
<text x="111.3" y="115.9">U4D</text>
<text x="268.6" y="117.5">PC7</text>
<text x="268.6" y="115">PC6</text>
<text x="30" y="125.1">WAIT</text>
<text x="30" y="120.1">IORQ</text>
<text x="32.1" y="122.6">M1</text>
<text x="259.7" y="122.2" transform="rotate(-90 259.7 122.2)">GND</text>
<text x="30.1" y="130.2">CS12</text>
<text x="31" y="127.7">NC1</text>
<text x="356.6" y="127.9">J1</text>
<text x="356.9" y="130.2">Sound IN</text>
<text x="31.1" y="132.8">CS1</text>
<text x="109.9" y="137.2">74LS04</text>
<text x="111.3" y="134.9">U4E</text>
<text x="257.3" y="132.1">GND</text>
<text x="347.4" y="134.7">GND</text>
<text x="30.4" y="142.9">+12V</text>
<text x="30.8" y="140.4">-12V</text>
<text x="258.9" y="141.1">VCC</text>
<text x="30.7" y="148">SW1</text>
<text x="30.7" y="145.5">SW2</text>
<text x="28.2" y="150.5">CLOCK</text>
<text x="32.3" y="155.6">D4</text>
<text x="32.3" y="153.1">D6</text>
<text x="253.2" y="155.6">A2</text>
<text x="253.2" y="153.1">A1</text>
<text x="253.2" y="150.5">A0</text>
<text x="261" y="151.6" transform="rotate(-90 261 151.6)">VCC</text>
<text x="265.2" y="150.5">D0</text>
<text x="265.2" y="153.1">D1</text>
<text x="265.2" y="155.6">D2</text>
<text x="32.3" y="160.7">D0</text>
<text x="32.3" y="158.2">D2</text>
<text x="253.2" y="160.7">A4</text>
<text x="253.2" y="158.2">A3</text>
<text x="265.2" y="158.2">D3</text>
<text x="265.2" y="160.7">D4</text>
<text x="32.3" y="165.8">A2</text>
<text x="32.3" y="163.2">A4</text>
<text x="253.2" y="165.8">A6</text>
<text x="253.2" y="163.2">A5</text>
<text x="259.2" y="167.1">U5</text>
<text x="265.2" y="163.2">D5</text>
<text x="265.2" y="165.8">D6</text>
<text x="31.3" y="170.9">A13</text>
<text x="32.3" y="173.4">A8</text>
<text x="32.3" y="168.3">A0</text>
<text x="253.2" y="168.3">A7</text>
<text x="253.2" y="173.4">A9</text>
<text x="253.2" y="170.9">A8</text>
<text x="257.9" y="169.6">27128</text>
<text x="265.2" y="168.3">D7</text>
<text x="31.3" y="178.5">A10</text>
<text x="32.3" y="175.9">A6</text>
<text x="253.2" y="175.9">A10</text>
<text x="253.2" y="178.5">A11</text>
<text x="31" y="183.6">NC2</text>
<text x="31.3" y="181">A15</text>
<text x="236" y="180.5">VCC</text>
<text x="253.2" y="181">A12</text>
<text x="253.2" y="183.6">A13</text>
<text x="27.8" y="191.2">BUSDIR</text>
<text x="29.2" y="188.6">MERQ</text>
<text x="32" y="186.1">RD</text>
<text x="253.2" y="191.2">VPP</text>
<text x="253.2" y="188.6">PGM</text>
<text x="29.7" y="196.3">RFSH</text>
<text x="31.7" y="193.7">INT</text>
<text x="253.2" y="193.7">CE</text>
<text x="253.2" y="196.3">OE</text>
<text x="261" y="197.6" transform="rotate(-90 261 197.6)">GND</text>
<text x="28.9" y="198.8">SLTSL</text>
<text x="31.1" y="201.3">CS2</text>
<text x="258.5" y="205.8">GND</text>
<text x="93.8" y="212.2">VCC</text>
<text x="82.5" y="220.2">100nF</text>
<text x="84" y="217.8">C1</text>
<text x="102.3" y="218.5">74LS04</text>
<text x="103.7" y="216.2">U4F</text>
<text x="82.5" y="230.3">100nF</text>
<text x="84" y="228">C2</text>
<text x="102.3" y="233.5">74LS32</text>
<text x="103.7" y="231.2">U2D</text>
<text x="120.1" y="233.5">74LS32</text>
<text x="121.4" y="231.2">U2C</text>
<text x="84" y="238.2">C3</text>
<text x="82.5" y="240.5">100nF</text>
<text x="147.1" y="242.7">VCC</text>
<text x="170" y="242.7">VCC</text>
<text x="194.1" y="242.7">VCC</text>
<text x="82.5" y="250.6">100nF</text>
<text x="84" y="248.3">C4</text>
<text x="149.2" y="255.7" transform="rotate(-90 149.2 255.7)">VCC</text>
<text x="172.1" y="256.2" transform="rotate(-90 172.1 256.2)">VCC</text>
<text x="196.2" y="256.2" transform="rotate(-90 196.2 256.2)">VCC</text>
<text x="82.5" y="260.8">100nF</text>
<text x="84" y="258.5">C5</text>
<text x="154.6" y="258.6">U4G</text>
<text x="154.9" y="260.9">74LS04</text>
<text x="177.5" y="258.6">U3B</text>
<text x="177.8" y="260.9">74LS30</text>
<text x="201.6" y="258.6">U2E</text>
<text x="201.9" y="260.9">74LS32</text>
<text x="149.2" y="266.2" transform="rotate(-90 149.2 266.2)">GND</text>
<text x="172.1" y="265.7" transform="rotate(-90 172.1 265.7)">GND</text>
<text x="196.2" y="265.7" transform="rotate(-90 196.2 265.7)">GND</text>
<text x="70.6" y="274.4">GND</text>
<text x="146.8" y="276.9">GND</text>
<text x="169.6" y="276.9">GND</text>
<text x="193.8" y="276.9">GND</text>
</g>
<g font-size="1.8">
<text x="234.9" y="53.1">RESET</text>
<text x="279.7" y="53.1">HD0</text>
<text x="279.7" y="58.2">HD2</text>
<text x="279.7" y="55.7">HD1</text>
<text x="330.2" y="55.7">RESET</text>
<text x="330.2" y="58.2">HD7</text>
<text x="352.1" y="58.2">HD8</text>
<text x="195.6" y="63.3">BUSDIR</text>
<text x="234.9" y="60.7">A2</text>
<text x="234.9" y="63.3">IDERD</text>
<text x="234.9" y="65.8">IDEWR</text>
<text x="279.7" y="63.3">HD4</text>
<text x="279.7" y="65.8">HD5</text>
<text x="279.7" y="60.7">HD3</text>
<text x="330.2" y="65.8">HD4</text>
<text x="330.2" y="63.3">HD5</text>
<text x="330.2" y="60.7">HD6</text>
<text x="351.1" y="65.8">HD11</text>
<text x="351.1" y="63.3">HD10</text>
<text x="352.1" y="60.7">HD9</text>
<text x="41.5" y="70.9">SNDIN</text>
<text x="279.7" y="70.9">HD7</text>
<text x="279.7" y="68.4">HD6</text>
<text x="330.2" y="70.9">HD2</text>
<text x="330.2" y="68.4">HD3</text>
<text x="351.1" y="68.4">HD12</text>
<text x="351.1" y="70.9">HD13</text>
<text x="146" y="77.3">M1</text>
<text x="177.8" y="73.4">RD</text>
<text x="234.9" y="76">A1</text>
<text x="234.9" y="73.4">A0</text>
<text x="279.7" y="76">HD8</text>
<text x="330.2" y="76">HD0</text>
<text x="330.2" y="73.4">HD1</text>
<text x="351.1" y="73.4">HD14</text>
<text x="351.1" y="76">HD15</text>
<text x="44.7" y="83.6">D7</text>
<text x="146" y="82.3">A4</text>
<text x="146" y="79.8">A5</text>
<text x="234.9" y="83.6">D0</text>
<text x="278.7" y="83.6">HD11</text>
<text x="278.7" y="81.1">HD10</text>
<text x="279.7" y="78.5">HD9</text>
<text x="330.2" y="83.6">HWR</text>
<text x="44.7" y="86.1">D5</text>
<text x="44.7" y="88.7">D3</text>
<text x="99.1" y="84.9">IORQ</text>
<text x="146" y="90">A6</text>
<text x="146" y="87.4">A7</text>
<text x="146" y="84.9">IORQ</text>
<text x="234.9" y="88.7">D2</text>
<text x="234.9" y="86.1">D1</text>
<text x="278.7" y="86.1">HD12</text>
<text x="278.7" y="88.7">HD13</text>
<text x="330.2" y="86.1">HRD</text>
<text x="44.7" y="93.8">A5</text>
<text x="44.7" y="91.2">D1</text>
<text x="52.3" y="93.8">A5</text>
<text x="146" y="92.5">A3</text>
<text x="234.9" y="93.8">D4</text>
<text x="234.9" y="91.2">D3</text>
<text x="278.7" y="91.2">HD14</text>
<text x="278.7" y="93.8">HD15</text>
<text x="44.7" y="96.3">A3</text>
<text x="44.7" y="98.8">A1</text>
<text x="52.3" y="96.3">A3</text>
<text x="99.1" y="97.6">A7</text>
<text x="177.8" y="96.3">WR</text>
<text x="234.9" y="101.4">D7</text>
<text x="234.9" y="98.8">D6</text>
<text x="234.9" y="96.3">D5</text>
<text x="279.7" y="101.4">HA1</text>
<text x="279.7" y="98.8">HA0</text>
<text x="330.2" y="96.3">HA1</text>
<text x="330.2" y="101.4">HCS</text>
<text x="330.2" y="98.8">HA0</text>
<text x="350.8" y="98.8">HA2</text>
<text x="43.7" y="103.9">A12</text>
<text x="44.7" y="106.5">A7</text>
<text x="52.3" y="106.5">A7</text>
<text x="279.7" y="103.9">HA2</text>
<text x="43.7" y="109">A11</text>
<text x="44.7" y="111.5">A9</text>
<text x="99.1" y="110.3">A6</text>
<text x="279.5" y="111.5">HCS</text>
<text x="41.1" y="114.1">RESET</text>
<text x="42.5" y="119.2">IORQ</text>
<text x="44" y="116.6">WR</text>
<text x="279" y="114.1">HWR</text>
<text x="279.4" y="116.6">HRD</text>
<text x="44.5" y="121.7">M1</text>
<text x="99.1" y="123">A3</text>
<text x="43.6" y="131.9">CS1</text>
<text x="342.9" y="126.8">SNDIN</text>
<text x="99.1" y="142">RESET</text>
<text x="121.1" y="142">RESET</text>
<text x="243.8" y="149.6">A0</text>
<text x="274.6" y="149.6">D0</text>
<text x="44.7" y="152.2">D6</text>
<text x="44.7" y="154.7">D4</text>
<text x="243.8" y="154.7">A2</text>
<text x="243.8" y="152.2">A1</text>
<text x="274.6" y="154.7">D2</text>
<text x="274.6" y="152.2">D1</text>
<text x="44.7" y="159.8">D0</text>
<text x="44.7" y="157.3">D2</text>
<text x="243.8" y="159.8">A4</text>
<text x="243.8" y="157.3">A3</text>
<text x="274.6" y="157.3">D3</text>
<text x="274.6" y="159.8">D4</text>
<text x="44.7" y="162.3">A4</text>
<text x="44.7" y="164.9">A2</text>
<text x="44.7" y="167.4">A0</text>
<text x="243.8" y="167.4">A7</text>
<text x="243.8" y="164.9">A6</text>
<text x="243.8" y="162.3">A5</text>
<text x="274.6" y="162.3">D5</text>
<text x="274.6" y="164.9">D6</text>
<text x="274.6" y="167.4">D7</text>
<text x="43.7" y="170">A13</text>
<text x="44.7" y="172.5">A8</text>
<text x="243.8" y="172.5">A9</text>
<text x="243.8" y="170">A8</text>
<text x="43.7" y="177.6">A10</text>
<text x="44.7" y="175">A6</text>
<text x="243.8" y="177.6">A11</text>
<text x="243.8" y="175">A10</text>
<text x="44.4" y="185.2">RD</text>
<text x="243.8" y="182.7">A13</text>
<text x="243.8" y="180.1">A12</text>
<text x="37.1" y="190.3">10 BUSDIR</text>
<text x="41.4" y="197.9">SLTSL</text>
<text x="243.8" y="195.4">CS1</text>
<text x="243.8" y="192.8">SLTSL</text>
</g>
</svg>
